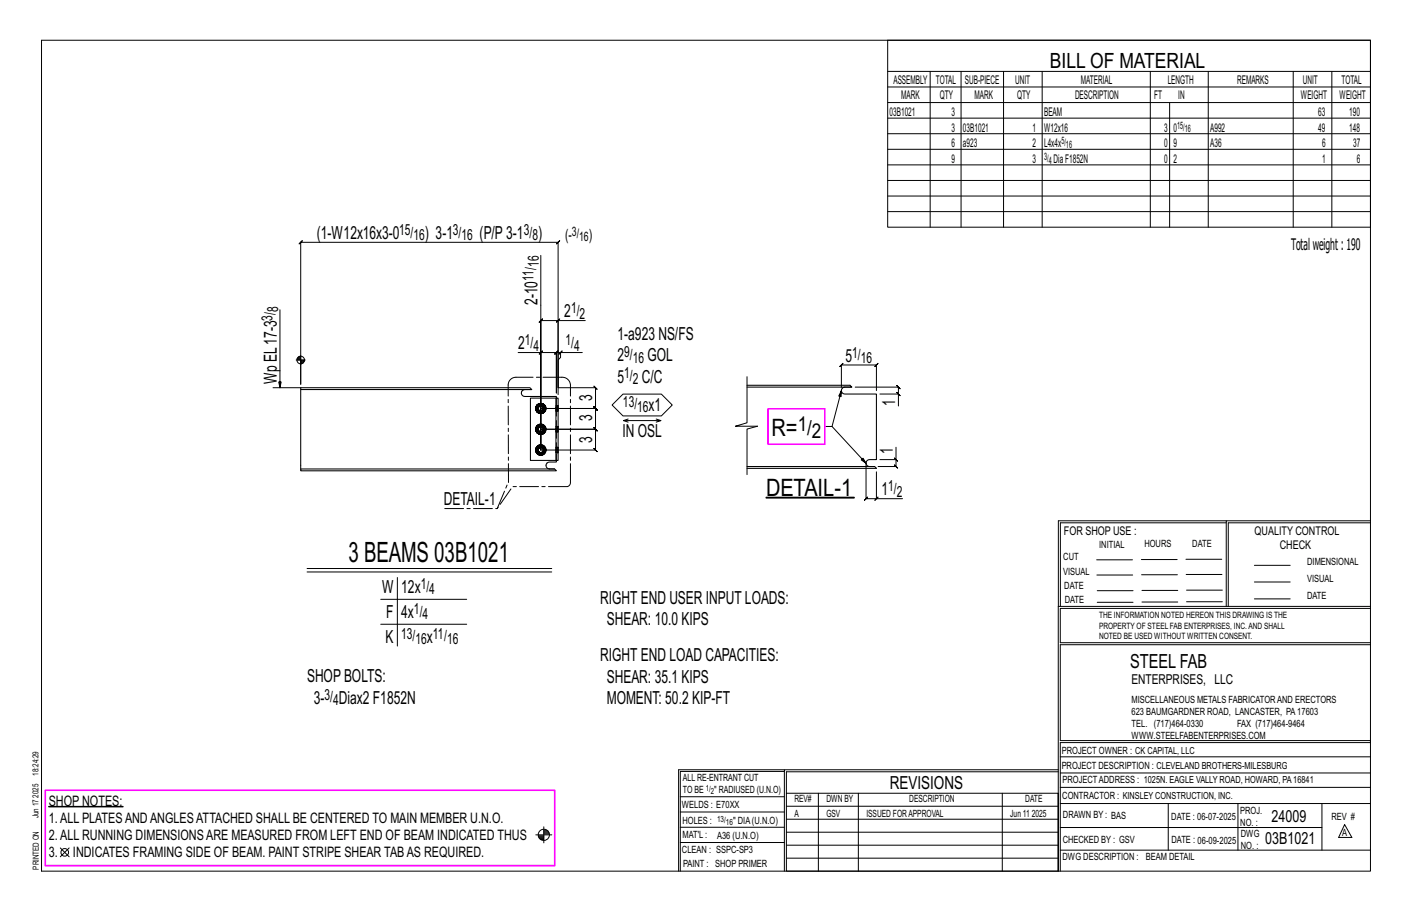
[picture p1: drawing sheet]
<svg xmlns="http://www.w3.org/2000/svg" width="432mm" height="279mm" viewBox="0 0 432 279" stroke-linecap="round" stroke-linejoin="round" font-family="sans-serif">
<path d="M234.3 152h26.9v.3h-26.9zM14.9 246.5h22.7v.2h-22.7z" fill="#000" stroke="#000" stroke-width=".31"/>
<g fill="none" stroke="#000" stroke-width=".31">
<path d="M12.7 12.3h406.4v254h-406.4zM271.5 12.3h147.6v57.2h-147.6zM271.5 21.8h147.6M271.5 26.6h147.6M271.5 31.4h147.6M271.5 36.1h147.6M284.5 21.8v47.7M293.9 21.8v47.7M306.9 21.8v47.7M318.7 21.8v47.7M351.8 21.8v47.7M357.7 31.4v38.1"/>
<path d="M369.5 21.8v47.7M395.5 21.8v47.7M407.3 21.8v47.7M271.5 40.9h147.6M271.5 45.6h147.6M271.5 50.4h147.6M271.5 55.2h147.6M271.5 59.9h147.6M165.4 78.1v59.5v-39.6l-.5 .5 1-1-.5 .5h5.3M271.5 64.7h147.6M85.6 94.7v23.8l-.4-1.7h.8l-.4 1.7M170.7 98l.5-.5-1 1z"/>
<path d="M179 98h-8.3v20.5h11.4l-.5-.5 1 1-.5-.5v6.4l-.5-.5 1 1-.5-.5h-16.7h16.7l-.5-.5 1 1-.5-.5v6.3l-.5-.5 1 1-.5-.5h-16.7h16.7l-.5-.5 1 1-.5-.5v6.4l-.5-.5 1 1-.5-.5h-16.7v-29.8h-7M83.5 118.5h8.5M90.6 110.1h2.8M90.9 109.6v.5M91.1 109.3v.8M91.3 109.1v1M91.5 109v1.1M91.7 108.9v1.2M92 108.7v8.8v-43.4l-.5 .5 1-1-.5 .5h78.7l-.5 .5 1-1-.5 .5v44.4M92.2 110.1v1.1M92.4 110.1v1M92.6 110.1v.9"/>
<path d="M92.8 110.1v.8M93 110.1v.4M164.9 108.3l1-1zM165.4 107.8h4.7l-.5 .5 1-1-.5 .5v12.3v-12.3l-.5 .5 1-1-.5 .5h1.3M170.9 108.3l1-1zM178.1 107.8h-6.7v1.5l-.7 .7v10.6M228.4 115.2v14l-3.5 1.1h6.8l-3.3 .9v13.9M257.3 119.5l-.8 1.6 .7 .1 .1-1.7-2.9 10.9 10.4 11.2-1.4-1 .5-.5 .9 1.5v10.8l-.5 .5 1-1-.5 .5h3.2M257.3 118.4v-6.8l-.5 .5 1-1-.5 .5h10.7l-.5 .5 1-1-.5 .5v7.8M261.5 118.3h13.2l-.5-.5 1 1-.5-.5v2.2M274.2 120l1 1zM163.9 124.9h.5"/>
<path d="M163.9 131.2h.5M163.9 137.6h.5M164 124.3l.4 .2v.4M164 130.6l.4 .2v.4M164 137l.4 .2v.4M164.3 125.9l.5 .4M164.3 132.3l.5 .3M164.3 138.6l.5 .4M164.4 124.9v.4l-.4 .2M164.4 131.2v.4l-.4 .2M164.4 137.6v.4l-.4 .2M164.4 124.5l.3-.4-.4-.3a1.52 1.52 0 0 0 0 2.1l.4-.3-.3-.3"/>
<path d="M164.4 130.8l.3-.3-.4-.4a1.52 1.52 0 0 0 0 2.2l.4-.4-.3-.3M164.4 137.2l.3-.4-.4-.3a1.52 1.52 0 0 0 0 2.1l.4-.3-.3-.3M164.7 125.6l.3 .2-.2 .5 .6 .1M164.7 131.9l.3 .3-.2 .4 .6 .1M164.7 138.3l.3 .2-.2 .5 .6 .1M164.8 123.5l-.5 .3M164.8 129.8l-.5 .3M164.8 136.2l-.5 .3M165 125.8l.4 .1v.5l.6-.1M165 132.2h.4v.5l.6-.1M165 138.5l.4 .1v.5l.6-.1M165.4 123.3l-.6 .2 .2 .4-.3 .2"/>
<path d="M165.4 123.8l.4 .1 .2-.4 .5 .3-.4 .3M165.4 129.7l-.6 .1 .2 .5-.3 .2M165.4 130.2l.4 .1 .2-.5 .5 .3-.4 .4M165.4 136l-.6 .2 .2 .4-.3 .2M165.4 136.5l.4 .1 .2-.4 .5 .3-.4 .3M165.8 123.9l.3 .2 .3 .8h.5l-.1 .6M165.8 130.3l.3 .2 .3 .7h.5l-.1 .6M165.8 136.6l.3 .2 .3 .8h.5l-.1 .6M166 123.5l-.6-.2v.5l-.4 .1M166 129.8l-.6-.1v.5l-.4 .1M166 136.2l-.6-.2v.5l-.4 .1M166.1 125.6l.4 .3-.5 .4-.2-.5-.4 .1"/>
<path d="M166.1 131.9l.4 .4-.5 .3-.2-.4h-.4M166.1 138.3l.4 .3-.5 .4-.2-.5-.4 .1M166.3 125.3l.5 .2-.3 .4M166.3 131.6l.5 .2-.3 .5M166.3 138l.5 .2-.3 .4M166.4 124.9l-.3 .7-.3 .2M166.4 131.2l-.3 .7-.3 .3M166.4 137.6l-.3 .7-.3 .2M166.5 123.8l.3 .5-.5 .2M166.5 130.1l.3 .5-.5 .2M166.5 136.5l.3 .5-.5 .2M166.8 124.3l.1 .6"/>
<path d="M166.8 130.6l.1 .6M166.8 137l.1 .6M187.2 123.8l3.3-3.3h11.7l3.4 3.3-3.4 3.3h-11.7zM190.7 128.6h11.4l-1.4 .4M192.1 128.1l-1.4 .5 1.4 .4M200.7 128.1l1.4 .5M252.3 130.4h2.1M269.1 120.5h5.6v3.6M273.5 140l1 1zM274 136.7v3.8h-4.9M268 152.4l.5-.5-1 1zM268 144.2v8.2h8"/>
<path d="M274 140.5v2.1l-.5-.5 1 1-.5-.5h-5.5M375 159.8h-50.7v25.6M375 159.2h-51.3l-.1 107.1M419.1 159.2h-44.1v26.2M419.1 159.8h-43.5v25.6M93.9 173.8h74.8M93.9 174.8h74.8M121.5 176.5v21M335.4 171.1h10.9M335.4 175.8h11M349 171h11M349.1 175.7h11"/>
<path d="M362.7 171h10.9M362.7 175.6h11M383.6 172.8h11M383.6 177.9h11M116.4 183.2h26.3M116.4 190.8h26.3M323.7 185.4h95.4M335.5 184.1h11M335.5 180.6h11M349.2 184h11M349.2 180.5h11M362.9 180.4h10.9"/>
<path d="M362.9 184h10.9M383.6 183.1h11M419.1 186h-94.9v10.5h94.9M419.1 197.1h-94.9v29.3h94.9v.6h-94.9v39.3M239.9 235.8h-31.9v30.5M239.9 235.3h-32.4v31M323.6 235.3h-83.7v31M323.6 235.9h-83.1v6.6M324.2 236.3h94.9M324.2 231.4h94.9M18.4 259.2l2.7 2.7M21.1 259.2l-2.7 2.7"/>
<path d="M163.8 255.2h5M164.6 255.5h1.7M164.7 255.8h1.6M164.8 256.1h1.5M165 256.4h1.3M165.4 256.6h.9M166.3 252.8v4.9M166.3 254.1h1.3M166.3 253.8h.9M166.3 254.6h1.6M166.3 254.3h1.5M166.3 254.9h1.7"/>
<path d="M208 252.9h31.9M208 257.5h31.9M208 243.6h31.9M208 248.2h31.9M240.5 242.5h83.1v23.8h-83.1zM240.5 258.4h83.1M240.5 254.4h83.1M240.5 250.4h83.1M240.5 246.5h83.1M250.3 242.5v23.8M262.5 242.5v23.8M306.5 242.5v23.8"/>
<path d="M324.2 253h80.1M324.2 245.6h94.9M324.2 259.9h94.9M324.2 240.7h94.9M357.3 245.6v14.3M378.6 245.6v14.3M404.3 245.6v14.3M411.2 252.1l2.2 3.9h-4zM240.5 262.3h83.1"/>
<circle cx="92" cy="110.1" r="1.16"/>
<circle cx="166.3" cy="255.2" r="1.71"/>
<circle cx="19.8" cy="260.6" r="1.17"/>
</g>
<path d="M234.9 125h17.4v10.8h-17.4zM13.8 241.6h155.8v23h-155.8z" fill="none" stroke="#f0f" stroke-width=".5"/>
<path d="M92 118.5h70.1l.5 .6h-70.6zM92 119.1v24.3M162.6 119.1h-2.1a1.06 1.06 0 0 0-1.1 1 1.06 1.06 0 0 0 1.1 1.1h9.6v.5M228.4 117.8h31.5l.6 .5h-32.1M260.5 118.3h-2.1a1.06 1.06 0 0 0-1.1 1.1 1.06 1.06 0 0 0 1.1 1.1h9.6v20h-2.1a1.06 1.06 0 0 0-1.1 1.1 1.06 1.06 0 0 0 1.1 1h1.6M170 121.7h.7v19h-.7zM170 121.7h-7.8v19h7.8M92 143.4h77.6l.5 .5h-78.1zM170.1 140.7v.5h-2.1a1.06 1.06 0 0 0-1 1.1 1.06 1.06 0 0 0 1 1.1h1.6M228.4 142.6h39.1l.5 .6h-39.6" fill="none" stroke="#000" stroke-width=".32"/>
<g fill="none" stroke="#000" stroke-width=".31" stroke-dasharray="2 1.4">
<path d="M163.8 124.9l.1 .6zM163.8 131.2l.1 .6zM163.8 137.6l.1 .6zM163.9 124.9l.1 .6zM163.9 124.9l.7-1.4-.7 1.4 .7 1.3-.7-1.3h.5M163.9 131.2l.1 .6zM163.9 131.2l.7-1.3-.7 1.3 .7 1.3-.7-1.3h.5M163.9 137.6l.1 .6zM163.9 137.6l.7-1.4-.7 1.4 .7 1.3-.7-1.3h.5M163.9 124.3l-.1 .6zM163.9 125.5l.4 .5zM163.9 130.6l-.1 .6z"/>
<path d="M163.9 131.8l.4 .5zM163.9 137l-.1 .6zM163.9 138.2l.4 .5zM164 125.5l.4-.2v-.4M164 124.3l.4 .2v.4M164 131.8l.4-.2v-.4M164 130.6l.4 .2v.4M164 138.2l.4-.2v-.4M164 137l.4 .2v.4M164.3 123.7l-.4 .6zM164.3 126l.5 .3zM164.3 123.7l.5-.3z"/>
<path d="M164.3 130.1l-.4 .5zM164.3 132.3l.5 .4zM164.3 130.1l.5-.4zM164.3 136.4l-.4 .6zM164.3 138.7l.5 .3zM164.3 136.4l.5-.3zM164.3 125.9l.5 .4zM164.3 125.9l.5 .4M164.3 123.8l.5-.3zM164.3 123.8l.5-.3M164.3 132.3l.5 .3zM164.3 132.3l.5 .3"/>
<path d="M164.3 130.1l.5-.3zM164.3 130.1l.5-.3M164.3 138.6l.5 .4zM164.3 138.6l.5 .4M164.3 136.5l.5-.3zM164.3 136.5l.5-.3M164.4 125.3l.6 .5M164.4 124.5l.6-.6M164.4 131.6l.6 .6M164.4 130.8l.6-.5M164.4 138l.6 .5M164.4 137.2l.6-.6"/>
<path d="M164.6 124.9l.1 .4zM164.6 131.2l.1 .4zM164.6 137.6l.1 .4zM164.6 126.2h1.5zM164.6 123.5h1.5zM164.6 132.5h1.5zM164.6 129.9h1.5zM164.6 138.9h1.5zM164.6 136.2h1.5zM164.7 124.1l-.4-.3-.4 1.1 .1-.6v1.2l.3 .4-.3-.4 .3 .4 .4-.3M164.7 130.5l-.4-.4-.4 1.1 .1-.6v1.2l.3 .5-.3-.5 .3 .5 .4-.4M164.7 136.8l-.4-.3-.4 1.1 .1-.6v1.2l.3 .4-.3-.4 .3 .4 .4-.3"/>
<path d="M164.7 124.5l-.1 .4zM164.7 125.3l.3 .3zM164.7 124.5l.3-.3zM164.7 130.8l-.1 .4zM164.7 131.6l.3 .3zM164.7 130.8l.3-.3zM164.7 137.2l-.1 .4zM164.7 138l.3 .3zM164.7 137.2l.3-.3zM164.8 126.3l.6 .2zM164.8 123.4l.6-.1zM164.8 132.7l.6 .1z"/>
<path d="M164.8 129.7l.6-.1zM164.8 139l.6 .2zM164.8 136.1l.6-.1zM165 125.8l.4 .1v.5l-.6-.1 .6 .1-.6-.1zM165 125.6l.4 .1zM165 124.2l.4-.1zM165 132.2h.4v.5l-.6-.1 .6 .1-.6-.1zM165 131.9l.4 .1zM165 130.5l.4-.1zM165 138.5l.4 .1v.5l-.6-.1 .6 .1-.6-.1zM165 138.3l.4 .1zM165 136.9l.4-.1z"/>
<path d="M165.4 123.3l-.6 .2 .6-.2-.6 .2 .2 .4 .4-.1M165.4 126.5l.6-.2zM165.4 126.4l.6-.1zM165.4 126.4l.6-.1M165.4 125.9l.4-.1 .2 .5M165.4 125.7l.4-.1zM165.4 124.1l.4 .1zM165.4 123.3l.6 .2-.6-.2 .6 .2-.2 .4-.4-.1zM165.4 123.3l.6 .1zM165.4 129.7l-.6 .1 .6-.1-.6 .1 .2 .5 .4-.1M165.4 132.8l.6-.1zM165.4 132.7l.6-.1z"/>
<path d="M165.4 132.7l.6-.1M165.4 132.2h.4l.2 .4M165.4 132l.4-.1zM165.4 130.4l.4 .1zM165.4 129.7l.6 .1-.6-.1 .6 .1-.2 .5-.4-.1zM165.4 129.6l.6 .1zM165.4 136l-.6 .2 .6-.2-.6 .2 .2 .4 .4-.1M165.4 139.2l.6-.2zM165.4 139.1l.6-.1zM165.4 139.1l.6-.1M165.4 138.6l.4-.1 .2 .5M165.4 138.4l.4-.1z"/>
<path d="M165.4 136.8l.4 .1zM165.4 136l.6 .2-.6-.2 .6 .2-.2 .4-.4-.1zM165.4 136l.6 .1zM165.8 125.8l.3-.2M165.8 125.6l.3-.3zM165.8 124.2l.3 .3zM165.8 123.9l.3 .2M165.8 132.2l.3-.3M165.8 131.9l.3-.3zM165.8 130.5l.3 .3zM165.8 130.3l.3 .2M165.8 138.5l.3-.2"/>
<path d="M165.8 138.3l.3-.3zM165.8 136.9l.3 .3zM165.8 136.6l.3 .2M166 126.3l.5-.4zM166 126.3l.5-.4M166 123.5l.5 .3zM166 123.5l.5 .3M166 132.6l.5-.3zM166 132.6l.5-.3M166 129.8l.5 .3zM166 129.8l.5 .3M166 139l.5-.4z"/>
<path d="M166 139l.5-.4M166 136.2l.5 .3zM166 136.2l.5 .3M166 126.3l.5-.3zM166 123.4l.5 .3zM166 132.7l.5-.4zM166 129.7l.5 .4zM166 139l.5-.3zM166 136.1l.5 .3zM166.1 124.5l.1 .4zM166.1 130.8l.1 .4zM166.1 137.2l.1 .4z"/>
<path d="M166.1 123.5l.8 1.4zM166.1 129.9l.8 1.3zM166.1 136.2l.8 1.4zM166.2 124.9l-.1 .4zM166.2 131.2l-.1 .4zM166.2 137.6l-.1 .4zM166.3 125.3l.5 .2-.3 .4M166.3 124.5l.5-.2-.3-.5M166.3 131.6l.5 .2-.3 .5M166.3 130.8l.5-.2-.3-.5M166.3 138l.5 .2-.3 .4M166.3 137.2l.5-.2-.3-.5"/>
<path d="M166.5 125.9l-.4-.3 .3-.7M166.5 123.8l-.4 .3 .3 .8h.5l-.1 .6M166.5 132.3l-.4-.4 .3-.7M166.5 130.1l-.4 .4 .3 .7h.5l-.1 .6M166.5 138.6l-.4-.3 .3-.7M166.5 136.5l-.4 .3 .3 .8h.5l-.1 .6M166.5 123.7l.4 .6zM166.5 130.1l.4 .5zM166.5 136.4l.4 .6zM166.8 124.3l.1 .6zM166.8 124.3l.1 .6M166.8 130.6l.1 .6z"/>
<path d="M166.8 130.6l.1 .6M166.8 137l.1 .6zM166.8 137l.1 .6M166.9 125.5l-.4 .5zM166.9 124.3l.1 .6zM166.9 131.8l-.4 .5zM166.9 130.6l.1 .6zM166.9 138.2l-.4 .5zM166.9 137l.1 .6zM166.9 124.9l-.8 1.3zM166.9 131.2l-.8 1.3zM166.9 137.6l-.8 1.3z"/>
<path d="M167 124.9l-.1 .6zM167 131.2l-.1 .6zM167 137.6l-.1 .6zM170 124l.7 .1zM170 124.5v.4h.7v-.4h-.7v-.2M170 130.4h.7zM170 130.9v.3h.7v-.3h-.7v-.3M170 136.7l.7 .1zM170 137.2v.4h.7v-.4h-.7v-.2M170.7 124.1v.2M170.7 124.5v-.2h-.7v-.2M170.7 124.9v.3h-.7v-.3"/>
<path d="M170.7 125.2v.3h-.7v-.3M170.7 125.5v.2h-.7v-.2M170.7 125.7h-.7M170.7 130.4v.2M170.7 130.9v-.3h-.7v-.2M170.7 131.2v.4h-.7v-.4M170.7 131.6v.2h-.7v-.2M170.7 131.8v.2h-.7v-.2M170.7 132h-.7M170.7 136.8v.2M170.7 137.2v-.2h-.7v-.2M170.7 137.6v.3h-.7v-.3"/>
<path d="M170.7 137.9v.3h-.7v-.3M170.7 138.2v.2h-.7v-.2M170.7 138.4h-.7M170.1 140.7v-19"/>
</g>
<path d="M157.8 115.3a2.38 2.38 0 0 0-2.4 2.4M171.8 115.3h-14M174.4 117.7a2.5 2.5 0 0 0-2.6-2.4M152.1 155.5l3.3-8M155.5 147.5l-.1-29.8M173.5 148.7h-16.7l-4.7 6.8h-17M173.5 148.7l.6-.3 .3-.9M174.4 147.5v-29.8" fill="none" stroke="#000" stroke-width=".31" stroke-dasharray="5.8 1 1 1"/>
<text font-size="8.6" x="106.6" y="171.8">3 BEAMS 03B1021</text>
<g font-size="7.3">
<text x="235.9" y="133.4">R=</text>
<text x="234.3" y="151.6">DETAIL-1</text>
</g>
<text font-size="6.4" x="321.1" y="20.7">BILL OF MATERIAL</text>
<g font-size="6.2">
<text x="244" y="131.8">1/</text>
<text x="248.3" y="134">2</text>
</g>
<text font-size="5.9" x="345.6" y="204.1">STEEL FAB</text>
<g font-size="5.5">
<text x="96.9" y="73.1">(1-W12x16x3-0</text>
<text x="129.9" y="73.1">) 3-1</text>
<text x="146.7" y="73.1">(P/P3-1</text>
<text x="164.5" y="73.1">)</text>
<text x="164.4" y="93.3" transform="rotate(-90 164.4 93.3)">2-10</text>
<text x="172.6" y="97">2</text>
<text x="158.4" y="106.8">2</text>
<text x="188.8" y="103.9">1-a923 NS/FS</text>
<text x="188.8" y="110.4">2</text>
<text x="198" y="110.4">GOL</text>
<text x="258.6" y="110.6">5</text>
<text x="84.6" y="117.5" transform="rotate(-90 84.6 117.5)">Wp EL17-3</text>
<text x="188.8" y="116.9">5</text>
<text x="196.3" y="116.9">C/C</text>
<text x="181.1" y="122.7" transform="rotate(-90 181.1 122.7)">3</text>
<text x="198.4" y="125.6">x1</text>
<text x="273.8" y="124.1" transform="rotate(-90 273.8 124.1)">1</text>
<text x="181.1" y="128.7" transform="rotate(-90 181.1 128.7)">3</text>
<text x="181.1" y="135.4" transform="rotate(-90 181.1 135.4)">3</text>
<text x="190.3" y="133.6">IN OSL</text>
<text x="273" y="138.8" transform="rotate(-90 273 138.8)">1</text>
<text x="135.7" y="154.3">DETAIL-1</text>
<text x="269.6" y="151.5">1</text>
<text x="116.8" y="181.3">W</text>
<text x="122.7" y="181.3">12x</text>
<text x="183.5" y="184.5">RIGHT END USER INPUT LOADS:</text>
<text x="118.1" y="188.9">F</text>
<text x="122.7" y="188.9">4x</text>
<text x="185.6" y="191">SHEAR: 10.0 KIPS</text>
<text x="117.9" y="196.5">K</text>
<text x="130.5" y="196.5">x</text>
<text x="183.5" y="202.1">RIGHT END LOAD CAPACITIES:</text>
<text x="93.9" y="208.6">SHOPBOLTS:</text>
<text x="185.6" y="208.7">SHEAR: 35.1 KIPS</text>
<text x="96" y="215.1">3-</text>
<text x="103.6" y="215.1">Diax2 F1852N</text>
<text x="185.6" y="215.2">MOMENT: 50.2 KIP-FT</text>
<text x="272.2" y="241.1">REVISIONS</text>
</g>
<g font-size="5.1">
<text x="388.9" y="251.3">24009</text>
<text x="386.9" y="258.1">03B1021</text>
</g>
<text font-size="4.9" x="394.8" y="76.4">Totalweight : 190</text>
<g font-size="4.7">
<text x="122.1" y="71.8">15/</text>
<text x="138.5" y="71.8">3/</text>
<text x="160.2" y="71.8">3/</text>
<text x="126.4" y="73.5">16</text>
<text x="141.1" y="73.5">16</text>
<text x="162.8" y="73.5">8</text>
<text x="172.8" y="73.2">(-</text>
<text x="180.1" y="73.2">)</text>
<text x="164.8" y="81.6" transform="rotate(-90 164.8 81.6)">16</text>
<text x="163.1" y="85.9" transform="rotate(-90 163.1 85.9)">11/</text>
<text x="85" y="95.4" transform="rotate(-90 85 95.4)">8</text>
<text x="174.6" y="95.8">1/</text>
<text x="83.4" y="98" transform="rotate(-90 83.4 98)">3/</text>
<text x="177.2" y="97.4">2</text>
<text x="160.5" y="105.5">1/</text>
<text x="163.1" y="107.2">4</text>
<text x="173" y="105.5">1/</text>
<text x="175.6" y="107.2">4</text>
<text x="190.9" y="109.2">9/</text>
<text x="193.5" y="110.8">16</text>
<text x="260.6" y="109.3">1/</text>
<text x="263.2" y="111">16</text>
<text x="190.9" y="115.7">1/</text>
<text x="193.5" y="117.4">2</text>
<text x="190.5" y="124.3">13/</text>
<text x="194.9" y="126">16</text>
<text x="271.6" y="150.2">1/</text>
<text x="274.3" y="151.9">2</text>
<text x="128.6" y="180">1/</text>
<text x="131.3" y="181.7">4</text>
<text x="126.6" y="187.6">1/</text>
<text x="129.2" y="189.3">4</text>
<text x="122.7" y="195.3">13/</text>
<text x="127.1" y="196.9">16</text>
<text x="132.4" y="195.3">11/</text>
<text x="136.7" y="196.9">16</text>
<text x="99.2" y="213.9">3/</text>
<text x="101.8" y="215.6">4</text>
</g>
<g font-size="4.4">
<text x="14.9" y="251.5">1.ALL PLATESANDANGLESATTACHED SHALL BE CENTERED TO MAIN MEMBER U.N.O.</text>
<text x="14.9" y="246.3">SHOP NOTES:</text>
<text x="14.9" y="256.7">2.ALL RUNNING DIMENSIONSARE MEASURED FROM LEFT END OF BEAM INDICATED THUS</text>
<text x="14.9" y="262">3.</text>
<text x="22.3" y="262">INDICATES FRAMING SIDE OF BEAM. PAINT STRIPE SHEAR TABAS REQUIRED.</text>
</g>
<text font-size="4.2" x="346" y="209.1">ENTERPRISES, LLC</text>
<g font-size="4">
<text x="174.9" y="72.2">3/</text>
<text x="177.1" y="73.6">16</text>
</g>
<g font-size="3.7">
<text x="273.2" y="25.6">ASSEMBLY</text>
<text x="286.2" y="25.6">TOTAL</text>
<text x="295.1" y="25.6">SUB-PIECE</text>
<text x="310.4" y="25.6">UNIT</text>
<text x="330.5" y="25.6">MATERIAL</text>
<text x="357.1" y="25.6">LENGTH</text>
<text x="378.3" y="25.6">REMARKS</text>
<text x="398.4" y="25.6">UNIT</text>
<text x="410.2" y="25.6">TOTAL</text>
<text x="272.1" y="35.5">03B1021</text>
<text x="275.6" y="30.4">MARK</text>
<text x="287.4" y="30.4">QTY</text>
<text x="290.9" y="35.5">3</text>
<text x="298" y="30.4">MARK</text>
<text x="311" y="30.4">QTY</text>
<text x="319.3" y="35.5">BEAM</text>
<text x="328.7" y="30.4">DESCRIPTION</text>
<text x="353" y="30.4">FT</text>
<text x="360.3" y="30.4">IN</text>
<text x="397.8" y="30.4">WEIGHT</text>
<text x="403.2" y="35.5">63</text>
<text x="409.6" y="30.4">WEIGHT</text>
<text x="412.6" y="35.5">190</text>
<text x="290.9" y="40.2">3</text>
<text x="294.5" y="40.2">03B1021</text>
<text x="315.8" y="40.2">1</text>
<text x="319.3" y="40.2">W12x16</text>
<text x="356" y="40.2">3</text>
<text x="358.9" y="40.2">0</text>
<text x="370.1" y="40.2">A992</text>
<text x="403.2" y="40.2">49</text>
<text x="412.6" y="40.2">148</text>
<text x="290.9" y="45">6</text>
<text x="294.5" y="45">a923</text>
<text x="315.8" y="45">2</text>
<text x="319.3" y="45">L4x4x</text>
<text x="356" y="45">0</text>
<text x="358.9" y="45">9</text>
<text x="370.1" y="45">A36</text>
<text x="404.3" y="45">6</text>
<text x="413.8" y="45">37</text>
<text x="290.9" y="49.7">9</text>
<text x="315.8" y="49.7">3</text>
<text x="322.2" y="49.7">DiaF1852N</text>
<text x="356" y="49.7">0</text>
<text x="358.9" y="49.7">2</text>
<text x="404.3" y="49.7">1</text>
<text x="415" y="49.7">6</text>
<text x="325.3" y="163.4">FOR SHOP USE :</text>
<text x="383.7" y="163.4">QUALITY CONTROL</text>
<text x="391.4" y="167.8">CHECK</text>
</g>
<g font-size="3.1">
<text x="360" y="39.4">15/</text>
<text x="362.3" y="40.5">16</text>
<text x="324.6" y="44.1">5/</text>
<text x="326" y="45.3">16</text>
<text x="319.3" y="48.9">3/</text>
<text x="320.7" y="50">4</text>
<text x="336.2" y="167.4">INITIAL</text>
<text x="350" y="167.1">HOURS</text>
<text x="364.6" y="167.2">DATE</text>
<text x="325.2" y="171.3">CUT</text>
<text x="399.8" y="172.8">DIMENSIONAL</text>
<text x="325.1" y="175.8">VISUAL</text>
<text x="399.8" y="177.9">VISUAL</text>
<text x="325.5" y="180">DATE</text>
<text x="325.7" y="184.4">DATE</text>
<text x="399.8" y="183.1">DATE</text>
<text x="346" y="215">MISCELLANEOUS METALS FABRICATORAND ERECTORS</text>
<text x="346" y="218.6">623 BAUMGARDNER ROAD, LANCASTER, PA17603</text>
<text x="346" y="225.8">WWW.STEELFABENTERPRISES.COM</text>
<text x="346" y="222.2">TEL. (717)464-0330</text>
<text x="378.3" y="222.2">FAX (717)464-9464</text>
<text x="324.7" y="230.5">PROJECT OWNER : CK CAPITAL, LLC</text>
<text x="208.8" y="238.8">ALL RE-ENTRANT CUT</text>
<text x="324.7" y="235.1">PROJECT DESCRIPTION : CLEVELAND BROTHERS-MILESBURG</text>
<text x="324.9" y="239.5">PROJECTADDRESS : 1025N. EAGLE VALLY ROAD, HOWARD, PA16841</text>
<text x="208.8" y="242.5">TO BE</text>
<text x="218.4" y="242.5">&quot; RADIUSED (U.N.O)</text>
<text x="242.9" y="245.3">REV#</text>
<text x="252.7" y="245.3">DWN BY</text>
<text x="278.1" y="245.3">DESCRIPTION</text>
<text x="313.5" y="245.3">DATE</text>
<text x="324.9" y="244.2">CONTRACTOR : KINSLEY CONSTRUCTION, INC.</text>
<text x="208.5" y="247">WELDS : E70XX</text>
<text x="208.7" y="251.7">HOLES :</text>
<text x="224.2" y="251.8">&quot; DIA(U.N.O)</text>
<text x="242.9" y="249.9">A</text>
<text x="252.7" y="249.9">GSV</text>
<text x="264.9" y="249.9">ISSUED FORAPPROVAL</text>
<text x="309" y="249.9">Jun 11</text>
<text x="315.5" y="249.9">2025</text>
<text x="325.1" y="250">DRAWN BY : BAS</text>
<text x="358.2" y="250.5">DATE : 06-07-2025</text>
<text x="379.3" y="248.9">PROJ.</text>
<text x="407.2" y="250.5">REV #</text>
<text x="208.7" y="256.3">MAT'L :</text>
<text x="219.3" y="256.4">A36 (U.N.O)</text>
<text x="325" y="257.6">CHECKED BY : GSV</text>
<text x="358.3" y="257.7">DATE : 06-09-2025</text>
<text x="379.3" y="252.5">NO. :</text>
<text x="379.5" y="255.9">DWG</text>
<text x="410.5" y="255.5">A</text>
<text x="208.6" y="260.7">CLEAN : SSPC-SP3</text>
<text x="324.9" y="262.9">DWG DESCRIPTION :</text>
<text x="350.4" y="263">BEAM DETAIL</text>
<text x="379.5" y="259.5">NO. :</text>
<text x="208.9" y="265">PAINT : SHOP PRIMER</text>
</g>
<g font-size="2.7">
<text x="336.1" y="189">THE INFORMATION NOTED HEREON THIS DRAWING IS THE</text>
<text x="336.1" y="195.4">NOTED BE USED WITHOUT WRITTEN CONSENT.</text>
<text x="336.1" y="192.2">PROPERTY OF STEEL FAB ENTERPRISES, INC.AND SHALL</text>
</g>
<g font-size="2.6">
<text x="215.9" y="241.8">1/</text>
<text x="217.4" y="242.7">2</text>
<text x="219.3" y="251.1">13/</text>
<text x="222" y="252.1">16</text>
</g>
<g font-size="2.5">
<text x="11.7" y="237.1" transform="rotate(-90 11.7 237.1)">18:24:29</text>
<text x="11.8" y="243.8" transform="rotate(-90 11.8 243.8)">2025</text>
<text x="11.8" y="250.1" transform="rotate(-90 11.8 250.1)">Jun 17</text>
<text x="11.9" y="265.8" transform="rotate(-90 11.9 265.8)">PRINTED ON</text>
</g>
</svg>
